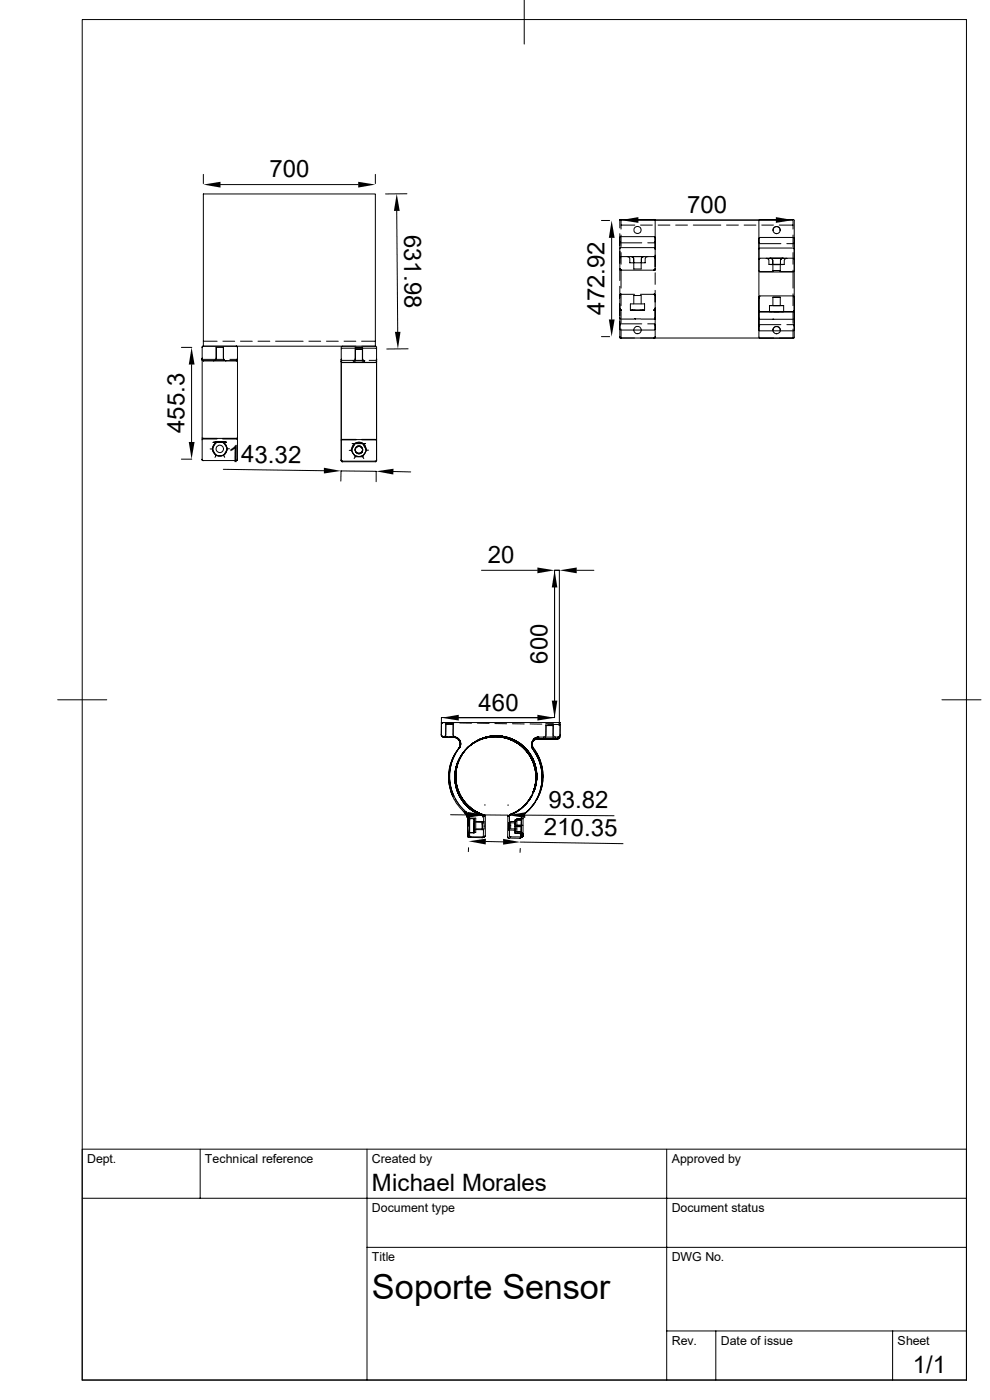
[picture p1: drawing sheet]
<svg xmlns="http://www.w3.org/2000/svg" width="210mm" height="297mm" viewBox="0 0 210 297" stroke-linecap="round" stroke-linejoin="round" font-family="sans-serif">
<g fill="none" stroke="#000" stroke-width=".21">
<path d="M17.4 4.1h187.6v288.7h-187.6zM111.2 0v9.4M43.1 37v1.9M46.8 39.2h29.2M79.6 37v1.9M84.2 44.7l.2 25.7M86.3 41.1h-4.5M127.6 46.8h1.7M129.8 50.5v17.3M131.5 52.8l.2-.3h7.1l.2 .3M131.5 54.6v.1M131.5 51.2v-.3a.5 .5 0 0 1 .2-.7h7a.74 .74 0 0 1 .3 1"/>
<path d="M131.5 46.8v1.5M131.5 57.1v.1M131.5 51.2l.2 .3h4.4M131.5 57.1l.2 .2M131.5 51.2v5.9M131.5 57.1h.1M131.5 57.1l.1 .1M131.5 54.7h.1M131.5 54.6h.1M131.5 46.7v.1M131.5 49.6v2.5M131.5 53.3v2.5"/>
<path d="M131.5 57v2.5M131.5 46.7h.1M131.5 54.5v.2M131.5 54.5h.1M131.5 54.5v.1M131.6 46.6l-.1 .2M131.6 46.6h.1l-.2 .2zM131.6 46.6l-.1 .1M131.6 57.2l.1 .1M131.6 46.6h.1M131.6 57.3h.1M131.6 46.6h7.3"/>
<path d="M131.6 57.2v.1M131.7 54.4l-.2 .3M131.7 54.4l-.2 .2M131.7 54.4l-.1 .1M131.7 57.3h.1M131.7 57.3h7.1M131.7 57.3v3.8M131.7 47.8h3M131.7 49.9v2.4M131.7 53.6v2.4M133 54.4l.6 .3v1.1h.9M133 54.4h4.5"/>
<path d="M133 54.4l-1.4 .1M134.2 54.4l.3 .5v.9M134.4 55.8v-1.1l-.6-.3h2.9l-.6 .3v1.1M134.5 55.8v1.3M134.5 57.1h.1M135.4 46.7h29.2M135.9 47.8h2.5M136 55.8v1.3h-1.5M136.3 54.4l-.2 .4v1M137.5 54.4l-.6 .3v1.1h-2.4M137.5 54.4l1.4 .1M138.8 54.4l.2 .3"/>
<path d="M138.8 46.6l.2 .2M138.8 54.4l.1 .1M138.8 57.3h.1M138.9 54.4v.1M138.9 46.6l.1 .1M138.9 46.6l.1 .2M138.9 54.5v.1M138.9 57.2l-.1 .1M138.9 54.5h.1M138.9 57.2h.1M138.9 54.6l.1 .1M139 46.7h29.2v1.9"/>
<path d="M139 46.7h-7.3v1.9M139 54.6v.1M139 46.8v6.1M139 51.2v5.9M139 57.1v.1M139 57.1l-.2 .2M139 51.2v.2l-.3 .1h-1.3M139 46.7v.1M139 54.1v2.5M139 57.9v2.4M139 54.7h.1M139 54.6h.1"/>
<path d="M139 46.8h.1M139 46.7h.1M139 57.1h.1M139 57.1l-.1 .1M139.6 47.8h2.5M143.3 47.8h2.5M147.1 47.8h5.8M154.1 47.8h2.5M157.9 47.8h2.5M161 57.4h.1M161 54.9l.1-.1h7.3l.1 .1M161 57.4l.1 .2h3"/>
<path d="M161 52.9l.2-.3h7.1l.2 .3M161 54.9h.1M161 51.4v-.3a.47 .47 0 0 1 .2-.7h7a.68 .68 0 0 1 .3 .9v.1M161 51.4l.2 .3h4.5M161 51.4v6.1l.2 .2h7.2l.1-6.3M161.1 46.6h7.3l.1 .1v24.9l-.1 .2h-7.3l-.1-.2zM161.2 54.9h.1M161.6 47.8h2.5M163.1 56.1v-.8a.51 .51 0 0 0-.6-.5h4.5a.51 .51 0 0 0-.6 .5v.8M163.7 54.9l.3 .3v.9M163.9 56.1h-.8h.9M163.9 56.1h1.7"/>
<path d="M163.9 56.1v-1.1l-.6-.2h2.9l-.6 .2v1.1M164 56.1v1.3M164 57.4h1.5zM164 56.1h1.5zM164 56.1h1.6M164 48.8v.1a.76 .76 0 0 1 .8-.8 .76 .76 0 0 1 .7 .8v-.1M165.3 47.8h2.9M165.5 56.1v1.3M165.6 56.1h.8zM165.8 54.9l-.2 .3v.9M168.2 57.3v3.8M168.2 49.9v2.4"/>
<path d="M168.2 53.6v2.4M168.3 54.8v.1M168.4 54.9l.1 .1M168.5 57.4l-.1 .2h-3M168.5 51.4l-.2 .3h-1.4M38.5 73.7h2.2M40.6 77.3v16.5M42.9 73.7l.2-.3h7.1l.2 .3M42.9 76.3l.2 .2M42.9 76.2l.2 .3M42.9 76.2v.1M43 73.5l-.1 2.7"/>
<path d="M43.1 73.4l-.1 .1M43.1 73.4h.1M43.1 76.5h2.2M43.1 73.4v-32.3h36.5v32.3M43.1 73.4h7M43.1 72.4h3M45.3 76.5h2.6M45.7 76.5h1.9M45.9 73.7v2.3l-.2 .4-.4 .1M45.9 73.7h1.5M45.9 73.7l-.1 2.4-.2 .4h-.3M47.3 72.4h2.5"/>
<path d="M47.4 73.7v2.3l.1 .4 .4 .1M47.4 73.7v2.4l.3 .4h.2M47.5 76.2h-4.5l-.1-.2v21.5M48.8 76.2h1.4l.2-.2v21.5M50.1 73.4l.2 .1M50.1 73.4h29.5M50.2 73.4l.1 .1M50.3 73.5l.1 2.7M50.4 76.2l-.3 .3M50.4 76.3l-.2 .2h-2.3M50.4 76.2v.1M51 72.4h2.5"/>
<path d="M54.7 72.4h2.5M58.5 72.4h5.8M65.5 72.4h2.5M69.3 72.4h2.5M72.4 76.3v.1zM72.4 74.1l.2-.2h7.1l.2 .2M72.4 76.7v20.9M73 72.4h2.5M74.9 76.9h.1M75.4 73.7v2.4l-.3 .4h-.2h2.5l-.5-.4v-2.4M75.4 73.7h1.5zM75.4 74.1h1.5z"/>
<path d="M75.4 74.1v2.4l-.4 .4M75.5 73.4l-3 .1-.1 3.2M75.5 76.9h-2.9l-.2-.3 .2 .3h7.1l.2-.3-.2 .3h-2.9M76.7 72.4h2.9M76.8 73.4h2.8M76.9 74.1v2.3l.2 .4 .3 .1h-2.4M77 76.5h-4.4l-.2-.3v.5M78.3 76.5h1.4l.2-.3v21.6l-.1 .2h-7.3l-.1-.2v-21.1M79.6 73.4l.3 .2v24.1l-.1 .1h-7.3l-.1-.2M79.9 76.3l-.1 .2zM86.6 74h-4.6M127.6 71.4h1.7"/>
<path d="M131.5 71.5l.1 .2M131.5 67.4l.2 .3h7.1l.2-.3M131.5 69v.8l.2 .2h7.1l.2-.1v-.9M131.5 68.2v3.3M131.5 71.5l.2 .2M131.5 62.7v6.3M131.5 65.5l.2 .3zM131.5 65.5l.1 .2M131.5 62.6h.1M131.5 60.7v2.5M131.5 64.5v2.5M131.5 71.5h.1"/>
<path d="M131.5 62.5v.2zM131.6 62.5l-.1 .2M131.6 62.5l.1-.1-.2 .3zM131.6 71.7h3M131.6 62.5l-.1 .1M131.6 62.5h.1M131.6 65.7l.1 .1M131.7 62.4l-.1 .1M131.7 71.7h36.5M131.7 62.4v2.5M131.7 66.1v2.5M131.7 69.8v1.9"/>
<path d="M131.7 65.8h.1M133.7 65.8v-1.3h3v1.3M133.7 65.8h3M134.5 64.5v-1.8h1.5v1.8M134.6 62.4l-3 .1M135.8 71.7h3M135.8 62.4h3M136.1 68.7h-4.4l-.2 .3M137.4 68.7h1.4l.2 .3M138.7 71.7h.1M138.7 62.4h.2M138.8 62.4l.1 .1"/>
<path d="M138.8 62.4l.2 .3M138.8 62.4l.2 .2M138.8 71.7h.1M138.8 65.7v.1M138.9 62.5h.1M138.9 65.7l.1-.1-.2 .2M138.9 65.7l-.1 .1M138.9 62.5l.1 .2M138.9 65.7l-.2 .1M138.9 71.6v.1M139 71.5l-.1 .2M139 65.6l-.2 .1"/>
<path d="M139 71.5l-.2 .2M139 62.7v6.3M139 62.6v.1M139 69v2.5M139 71.6l-.1 .1M139 61.6v2.5M139 65.3v2.5M139 71.5l-.1 .1M139 62.6h.1M139 71.5h.1M161 71.5l.1 .2h3M161 69.2l.1-6.4h7.3a7.3 7.3 0 0 1 .1 3v3.4"/>
<path d="M161 67.5l.1 .2h7.3l.1-.2M161 69.2v.1a.65 .65 0 0 0 .2 .9h7a.74 .74 0 0 0 .3-1M161 63h.1M161.2 62.9h.1M163.2 66.1h3zM163.2 64.8h3zM163.2 64.8v1.3M163.7 66.1h-2.5l-.2-.2 .2 .3h7.1l.2-.3-.2 .2h-2.5M164 67.7h.1M164 63.1v1.7M164 70a.78 .78 0 0 1 .8-.7 .78 .78 0 0 1 .7 .8v-.1M164 64.8h1.5z"/>
<path d="M164 63.1h1.5zM165.4 71.7h2.8M165.5 63.1v1.7M165.7 68.9h-4.5l-.2 .3M166.2 64.8v1.3M166.9 68.9h1.3l.3 .3M168.2 62.4v2.5M168.2 66.1v2.5M168.2 69.8v1.9M168.3 62.8v.1M168.4 62.9l.1 .1M168.5 71.5l-.3 .2"/>
<path d="M38.5 97.4h2.2M42.9 92.9l.2 .1h7l.3-.1M42.9 97.5h.1M42.9 97.5l.2 .2M42.9 97.5l.1 .2M43 97.7h.1M43 97.7h7.2M44.6 95.3h.4M45.2 93.9h.6M45.7 93.9l1.8-.1 .8 1.4-.8 1.4h-1.7M45.8 94l-.2 .2M45.8 96.6l-.2 .4"/>
<path d="M45.8 93.9l-.8 1.3 .8 1.4M45.9 93.9h-.1M46 93.1h-2.9l-.2 .2M46 93h-3l-.1 .1M46.1 93.8l-.1 .1M46.5 93.7l-.4 .1M46.6 93.7h.1M46.7 93.7h.1M46.9 93.7l.3 .1M47.2 93.1h3l.2 .2M47.2 93h3l.2 .1M47.2 93.9h.1"/>
<path d="M47.4 99.6l21.3 .3M47.4 93.9l.3 .2M47.5 96.6l.2 .4M47.7 93.8l-1.9 .1M47.7 93.8h.3M47.7 93.8l-2.1 .1M47.7 94.2h.1a1.51 1.51 0 0 1-.2 2.1 1.51 1.51 0 0 1-2 0 1.51 1.51 0 0 1-.1-2.1M47.8 93.8l-2.4 .1M47.9 93.8l-2.6 .1 2.6-.1M48 93.8l-2.8 .1M48.3 95.2h.4M50.2 93.2h.1"/>
<path d="M50.4 97.5l-.3 .2M50.4 97.5l-.2 .2M72.4 97.6h.1M72.4 93.2h7.5M72.4 97.7h.1M72.5 97.8h.1zM72.6 97.8h.1M72.6 97.9v.1M74.5 95.5l.9 1.4M74.5 95.5h-.4M74.5 95.5h.1M74.6 95.3v.2"/>
<path d="M75.3 94.1l-.8 1.4M75.3 94.1h1.7M75.3 94.1h.1M75.3 94.1h-.6h2.9h-.6M75.4 95.5a.78 .78 0 0 0 1.1 .7 .78 .78 0 0 0 0-1.4 .78 .78 0 0 0-1.1 .7 .79 .79 0 0 0 .5 .7 .79 .79 0 0 0 .9-.2M75.4 95.4v.1a.78 .78 0 0 1 .8-.8 .78 .78 0 0 1 .7 .8M75.4 96.9h1.6M75.4 96.9l-.3 .4M75.4 95.3h.1M75.5 93.3h-3l-.1 .1M75.5 93.2h-2.9l-.2 .1M76.8 96h.1"/>
<path d="M76.8 93.3h3l.1 .1M76.8 93.2h2.9l.2 .1M76.9 95.5l-.1 .5M76.9 95.3v.1M76.9 95.5h.1M77 94.1l.8 1.4M77 94.1h.1M77 96.9l.2 .4M77.6 95.3v.1M77.8 95.5l-.8 1.4M77.8 95.5h.4M77.8 95.5h.1"/>
<path d="M79.6 97.8h.1M79.7 97.9h.1M79.9 97.6h.1M79.9 97.7h.1M72.3 102.1v-2.2l7.5 .1v2.2M83.4 100l3.7 .1M102.2 121h11.8M117.6 121v31.2h-24v1.1M117.6 121h1.1v32.3M117.6 121h1.1M117.6 124.6v24M122.3 121h3.7"/>
<path d="M12.2 148.5h10.4M93.6 155.9l.2 .4 .3 .1M93.6 153.3l.3 .2zM93.6 153.3h25.1M93.6 155.9l.5 .5M93.6 153.3v2.6M93.6 153.3h2.7M93.6 153.3h.1M94.1 156.4h.2zM94.1 156.4l.5-.4v-2.5h1.5v2.3a1.38 1.38 0 0 0 1.1 .8l.3 .4 .2 .6v.7l-.3 .4M94.1 156.4h2.2M94.1 156.4h1z"/>
<path d="M94.1 156.4h.6zM94.1 156.4h.3M94.1 156.4l2.5 .1 .7 .4 .2 .3M94.6 153.6l-.1 2.4-.4 .4M94.6 153.6h.1M94.6 153.6h1.5h-.3M94.6 153.6h1.2M94.8 153.6h.1M95 153.6h.1M95.1 153.6h.1M95.3 153.6h.1M95.6 156.4h-.2h.9a1.27 1.27 0 0 1 1.1 .7"/>
<path d="M95.6 156.4h.6M95.8 153.6h.1M95.9 153.6h.3M96.1 156.4h.1M96.1 153.6v2.3a1.58 1.58 0 0 0 1.1 .9l.5 .8-.1 .6-.3 .5M96.3 156.4a1.39 1.39 0 0 1 1.2 .7M96.3 156.4l.8 .2 .4 .5M96.5 156.4l.2 .1zM96.6 156.5h.1zM96.6 156.4h.1M97.2 159l-1.2 2-.7 2.5a9.6 9.6 0 0 0 .8 5.5M97.2 159a9.9 9.9 0 0 0-1.1 10"/>
<path d="M97.2 158.9l-1.4 2.7-.3 1.4-.1 1.5a9.2 9.2 0 0 0 .9 4.4M97.2 158.9a9.9 9.9 0 0 0-.9 10M97.3 158.7l-.1 .3M97.3 152.3h16.7M97.4 158.6h.1M97.4 157.1l.1 .1zM97.4 158.7l-.2 .2M97.5 157h.1M97.5 157l.1 .2M97.5 158.7h-.2M97.5 157.2v.1M97.5 157.1h.1"/>
<path d="M97.5 158.5h.1M97.5 157.3l.1 .8-.3 .6M97.5 158.6h-.1M97.5 157.3l.1 .1M97.5 158.3v.2M97.5 153.4h2.5M97.6 158.4l-.1 .1M97.6 157.2v.2zM97.6 158.4h.1M97.6 157.2l.1 .9-.3 .6M97.6 157.4v.8l-.3 .5M97.6 157.6h.1"/>
<path d="M97.6 157.4l.1 .7-.3 .6M97.6 158h.1M97.6 157.9h.1M97.6 158.3h.1M97.7 157.5h.1M97.7 157.9h.1M97.7 157.8v.1M97.7 157.8h.1M99.3 158.5l-1.2 1.4-.7 1.3-.4 1.2-.3 1.7 .1 2.3 .8 2.3 1.2 1.6 1.8 1.7 2.3 1-1.7-.7-1.7-1.2-1.5-1.8-.9-1.9-.4-2 .1-2.1 .6-2 .8-1.5 1.8-1.9 1.6-1 2-.6 2.5-.2 1.7 .4 1.9 .8 1.3 1 1.4 1.7a8.5 8.5 0 0 1 1 7.6M99.4 158.5l.9-.9 1.6-.8 1.5-.5 1.2-.2h1.4l1.9 .4 2.3 1.1 1.3 1.1 .9 1.2 1.1 2.2 .3 1.6 .1 1.5-.5 2.4M99.4 158.5a8.6 8.6 0 0 0 3.1 14.6l-2.1-1-1.7-1.4-1.2-1.7-.7-1.8-.3-1.9 .1-1.9 .6-2 .6-1.1 1-1.3 1.6-1.3 1.8-.9 2.4-.5 2 .1 2 .7 2.1 1.3 1.7 1.9 .7 1.5a8.7 8.7 0 0 1 0 6.2M99.6 158.3l-.3 .2"/>
<path d="M99.6 158.2l2.4-1.4 2.6-.5 1.7 .1 1.2 .2 1.3 .5 1.4 .8 1.9 2 1.1 2.2 .5 2.8-.2 2.1-.4 1M101.3 153.4l2.5 .1M105 153.5h2.5M108.7 153.5l2.5 .1M112.4 153.6h2.5M112.9 157.6l-.1 .8 .2 .5M112.9 157.6l-.1 .8 .3 .6M112.9 157.6h.1M112.9 157.3v.8l.2 .5M112.9 157.4v.2M112.9 157.4h.1M113 157.2a1.35 1.35 0 0 0 .2 1.5"/>
<path d="M113 157.2l-.1 .9 .3 .6M113 157.2l-.1 .1M113 157.1h.1M113 157.1v.1M113.1 159l.6 .9 .9 2 .3 1.5 .1 1.5a9.8 9.8 0 0 1-1.4 5 9.8 9.8 0 0 0-.4-10.6M113.1 157.3l-.2 .1M113.1 157.2v.1M113.2 158.7l.6 .9 .8 1.6 .4 1.4 .1 1.6a9.4 9.4 0 0 1-1.2 5.3M113.3 158.9a10 10 0 0 1 .6 10.6M113.6 156.5l-.6 .6M113.6 156.5h.1M113.6 156.8l-.5 .4"/>
<path d="M113.6 156.8h.1M113.8 156.8h.1M113.8 156.8h-.2M114 156.7l2.3 .1M114 156.7h.1M114 156.7l-.1 .1M114.2 156.4l-.7 .2-.5 .5M114.3 156.4l-.7 .1M114.3 156.4l-.8 .2-.5 .5M114.3 156.4h1M115.3 156.7h.1M115.3 156.7l1 .1"/>
<path d="M115.3 156.4l.3-.1 .2-.3v-2.5h1.5v2.4l.3 .4 .3 .1M115.3 156.4h2.6M115.8 153.9v2.4l-.2 .3-.3 .1M115.8 153.9l1.5 .1zM116.2 153.7h2.6v2.6M116.3 156.8l-2.3-.1-.7 .3-.4 .4M117.1 156.8h1.1M117.3 154v2.4l.5 .4M117.6 156.8h-.2h.8M117.7 156.8h.5M117.9 156.4h.5M118.2 156.8h-1.7h1.8"/>
<path d="M118.2 156.8l-4.2-.1-.7 .3-.4 .4M118.7 153.3h.1v2.6M118.8 153.7l-.2 .2zM118.8 156.3l-.2 .4-.3 .1M118.8 153.3l-.2 .2M118.8 155.9l-.1 .3-.3 .2M199.8 148.5h8.3M95.6 172.8l3.6 .1M96.1 169l.8 1.6 1.6 1.7M96.3 168.9l.3 .6M96.6 169.5l.9 1.3 1 1.1M96.6 169.5l.9 1.3 1.2 1.3"/>
<path d="M98.5 172.3l.4 .5 .3 .9h1.4v.7l1.7 .1M98.5 172.3l.1 .1M98.6 172.4h.1M98.6 172.4l.1 .1M98.7 172.5l.1 .1M98.7 172.1l.6 .7 .3 .8M98.7 172.1l.7 .9 .2 1.1M98.8 172.6v.1M98.8 172.7h.1M98.8 172.7l.1 .1M98.9 172.8v.1M98.9 172.9l.2 .3"/>
<path d="M99.1 173.2v.2M99.1 173.4h.1M99.1 173.4l.1 .2M99.2 173.6v.1zM99.2 173.7l-.3-.9-.5-.6 .7 .9 .2 1.3M99.2 173.7v.2M99.2 175.7v1.7M99.2 176.4v-.4v1.4M99.2 177.4l.2 .2M99.2 176.5v.9M99.2 175.7v1.8l.2 .1M99.2 173.8h.1"/>
<path d="M99.2 173.6v.3M99.2 177.4v.1M99.2 173.8l.1 .2M99.2 175.4v.3M99.3 174l-.1 1.4M99.3 174.2v.1M99.3 174.2v.2M99.3 174.2l-.1 1.2M99.3 174.4v.4M99.3 174.4l-.1 1.3M99.4 177.6h.1M99.4 179.8v.9"/>
<path d="M99.4 177.6l2.9 .1M99.5 173.5h.1M99.6 173.7v-.1v3M99.6 173.7v.2M99.6 173.7h.1M99.6 173.7l-.2-.8-.6-.7 .5 .6 .3 .8h1.3v3h-1.3M99.6 173.9v.2M99.6 174.1v2.5M99.6 173.9h.1M99.6 173.8v.1M99.6 174.1v3.3M99.6 177.3l.1 .1"/>
<path d="M99.6 177.3l.3 .2M99.7 177.5h.2M99.7 177.5h.1M99.8 177.5h.1M99.8 177.5h2.9M100.5 175.3v.3zM100.5 176.7h.1M100.5 176.4v.3M100.5 176.6v.1M100.5 176.1v.5M100.5 175.9v.6M100.5 176.3v.1"/>
<path d="M100.5 175.5v.8M100.5 175.8v.3M100.5 175v.1M100.5 174.9v.1M100.5 174.7v.2M100.5 175.2v.1M100.5 176.5v.2M100.5 175v1M100.5 175.3v.7M100.5 175v1.7M100.5 176.4v.2M100.5 176h.1"/>
<path d="M100.5 176v.3M100.5 176.1h.1M100.6 173.8l-.1 1.1M100.6 174.2l-.1 .6M100.6 173.7v.1M100.6 173.8h.1M100.6 173.9h.1M100.9 174.3h1.8v1.6h-1.8M102.3 177.7h.1M102.3 174.9v.5M102.3 175.4v.3M102.3 174.8v.1"/>
<path d="M102.3 175.7v.1M102.3 174.7v.2M102.3 174.5v.2M102.3 175.8v.2zM102.3 174.5h.1M102.3 176h-1.8v.7h-1.3v.7M102.3 174.9v-.4v.9M102.3 175.4v.6v-.3M102.4 173.3l.2-.2zM102.4 177.7h-.1M102.5 177.5h.1M102.5 177.5l-.2 .2"/>
<path d="M102.6 175.9l-.1 1.6M102.6 173.1v1.6M102.8 177.5h-.1M102.9 170.7v.2M102.9 172.9h4.9M103 177.3h.1M103 177.3l-.3 .2M103 173v4.3M103 173l-.3 .1M103 178.5l3.7 .1M107.7 177.5l.2 .3M107.7 177.6h.1"/>
<path d="M107.7 173.1l.2 .1M107.7 173.1v4.4M107.8 170.7v.2M107.8 177.8h.1zM107.9 176.1h1.4M107.9 177.8h2.4M108 174.6l-.1 1.5M108 175.4v.7M108 174.5l-.1 1.6 .1-.7M108 173l-.3 .1M108.1 172.8l.1 .2M108.1 177.3l.2 .2z"/>
<path d="M108.1 172.8v4.6M108.1 173h.1M108.1 173l-.4 .1M108.2 177.5h.1M108.3 177.5h2.4M108.4 172.7l-.3 .1M109.3 175.6v.3zM109.3 175.2v.1M109.3 175.9v.8M109.3 175.3h.1M109.3 176.7l.9 .1 .3 .4M109.3 176.7l.9 .1 .3 .3"/>
<path d="M109.3 175.3h1.3M109.3 175.3l1.3 .1M109.3 174.6l-1.3-.1v.9M109.3 173.9v1.4M109.3 173.9v.9M109.3 173.9v.7M109.3 174.6v.2M109.3 174.8v.2M109.3 173.9l1.3 .1zM109.3 173.9v2.8M109.6 173.7h1.4zM109.6 174.3h-1.3v1.6h1.3"/>
<path d="M109.6 173.7v2.8h.9l.4 .2 .1 .3M109.6 175.1h1.3M110.3 177.8h.1M110.4 178.6l21.8 .4M110.4 173l.2 .1zM110.5 177.2v.1M110.5 177.5l.1-4.4-.1 4.5M110.5 177.2v.4M110.5 177.5l-.2 .3M110.5 177.6l-.2 .2M110.5 177.5v.1M110.5 177.2v.3"/>
<path d="M110.8 172.8h.2M110.8 177.5h-.1M110.9 177.4l-.2 .1M110.9 177.4l-.1 .1M111 177.3l-.3 .2M111 177v.3M111 177.3l-.1 .1M111.3 170.9l-1.5 1.1-1.4 .7M111.3 170.9l-1.4 1.1-1.8 1M111.3 170.9l-1.7 1.3-1.5 .8M111.4 172.9l18.9 .2M112.5 169.2l-1 1.4"/>
<path d="M112.5 169.2a8.5 8.5 0 0 1-4.5 3.8h.1M112.5 169.2l-1.2 1.7M112.8 168.9l-.7 1-.8 1M112.8 168.9a8.2 8.2 0 0 1-4.4 3.8M112.8 168.9a8.5 8.5 0 0 1-4.7 3.9M113 168.3a8.6 8.6 0 0 0-4.9-11.4 8.6 8.6 0 0 0-11.2 5.2 8.6 8.6 0 0 0 5.7 11M113 168.3l-.5 .9M113.1 168a8.6 8.6 0 0 0-5.1-11.2 8.6 8.6 0 0 0-11.1 5.4 8.6 8.6 0 0 0 5.7 10.9M113.1 168l-.1 .3M113.2 168a8.6 8.6 0 0 0-4.9-11.4 8.6 8.6 0 0 0-11.2 5.4 8.6 8.6 0 0 0 5.9 11M113.2 168l-.4 .9M113.2 170.5l-1.1 1.5-1.5 1.1"/>
<path d="M113.2 170.5l-.9 1.2-1.4 1.2M113.4 167.6a8.6 8.6 0 0 0-5.4-11.1 8.6 8.6 0 0 0-10.9 5.7 8.6 8.6 0 0 0 5.9 10.8M113.4 167.6l-.2 .4M113.5 170.2a9.7 9.7 0 0 1-2.5 2.6v4.2M113.5 170.2l-1.1 1.5-1.2 .9M113.6 169.9l-.4 .6M113.9 169.5l-.4 .7M110.4 180l-.1 .8M17.4 254.2h187.6M42.5 243.8v10.4M77.9 243.8v49M141.4 243.8v49"/>
<path d="M205 243.8h-187.6v49M77.9 264.6h127.1M141.4 282.4h63.6M151.8 282.4v10.4M189.4 282.4v10.4"/>
<circle cx="135.2" cy="48.8" r=".76"/>
<circle cx="164.7" cy="48.8" r=".75"/>
<circle cx="135.2" cy="70" r=".78"/>
<circle cx="164.7" cy="70" r=".79"/>
<circle cx="46.6" cy="95.2" r="1.51"/>
<circle cx="46.6" cy="95.2" r=".79"/>
<circle cx="46.7" cy="95.2" r="1.51"/>
<circle cx="76.1" cy="95.4" r=".78"/>
<circle cx="76.1" cy="95.3" r=".79"/>
<circle cx="76.1" cy="95.3" r="1.52"/>
<circle cx="76.1" cy="95.4" r="1.5"/>
</g>
<g fill="#000">
<path d="M43.1 39.2l3.7-.6v1.2zM76 38.6l3.6 .6-3.6 .6zM84.2 41.1l.6 3.6h-1.2zM129.8 46.8l.6 3.7h-1.2zM131.7 46.7l3.7-.6v1.2zM164.6 46.1l3.6 .6-3.6 .6zM40.6 73.7l.7 3.6h-1.3zM83.8 70.4h1.2l-.6 3.6zM129.2 67.8h1.2l-.6 3.6zM40 93.8h1.3l-.7 3.6zM68.7 99.2l3.6 .7-3.6 .6zM79.8 100l3.7-.6-.1 1.3z"/>
<path d="M114 120.4l3.6 .6-3.6 .6zM117.6 121l.6 3.6h-1.1zM118.7 121l3.6-.6v1.2zM93.7 152.3l3.6-.7v1.3zM114 151.6l3.6 .7-3.6 .6zM117.1 148.6h1.1l-.6 3.7zM99.2 172.3l3.7 .6-3.7 .6zM99.4 178.5l3.7-.6-.1 1.3zM106.7 178l3.7 .6-3.7 .6zM107.8 172.9l3.6-.6v1.2z"/>
</g>
<text font-size="7.3" x="78.9" y="275.6">Soporte Sensor</text>
<g font-size="5.1">
<text x="57.2" y="37.6">700</text>
<text x="145.8" y="45.2">700</text>
<text x="85.7" y="49.8" transform="rotate(90 85.7 49.8)">631.98</text>
<text x="128.2" y="66.8" transform="rotate(-90 128.2 66.8)">472.92</text>
<text x="39.1" y="91.9" transform="rotate(-90 39.1 91.9)">455.3</text>
<text x="48.3" y="98" transform="rotate(1 48.3 98)">143.32</text>
<text x="103.5" y="119.5">20</text>
<text x="116.1" y="140.8" transform="rotate(-90 116.1 140.8)">600</text>
<text x="101.5" y="150.7">460</text>
<text x="116.3" y="171.4">93.82</text>
<text x="115.4" y="177.2" transform="rotate(1 115.4 177.2)">210.35</text>
<text x="78.9" y="252.6">Michael Morales</text>
<text x="193.6" y="291.4">1/1</text>
</g>
<g font-size="2.6">
<text x="18.5" y="246.7">Dept.</text>
<text x="43.5" y="246.7">Technical reference</text>
<text x="78.9" y="246.7">Created by</text>
<text x="142.5" y="246.7">Approved by</text>
<text x="78.9" y="257.1">Document type</text>
<text x="142.5" y="257.1">Document status</text>
<text x="78.9" y="267.5">Title</text>
<text x="142.5" y="267.5">DWG No.</text>
<text x="142.5" y="285.3">Rev.</text>
<text x="152.9" y="285.3">Date of issue</text>
<text x="190.4" y="285.3">Sheet</text>
</g>
</svg>
